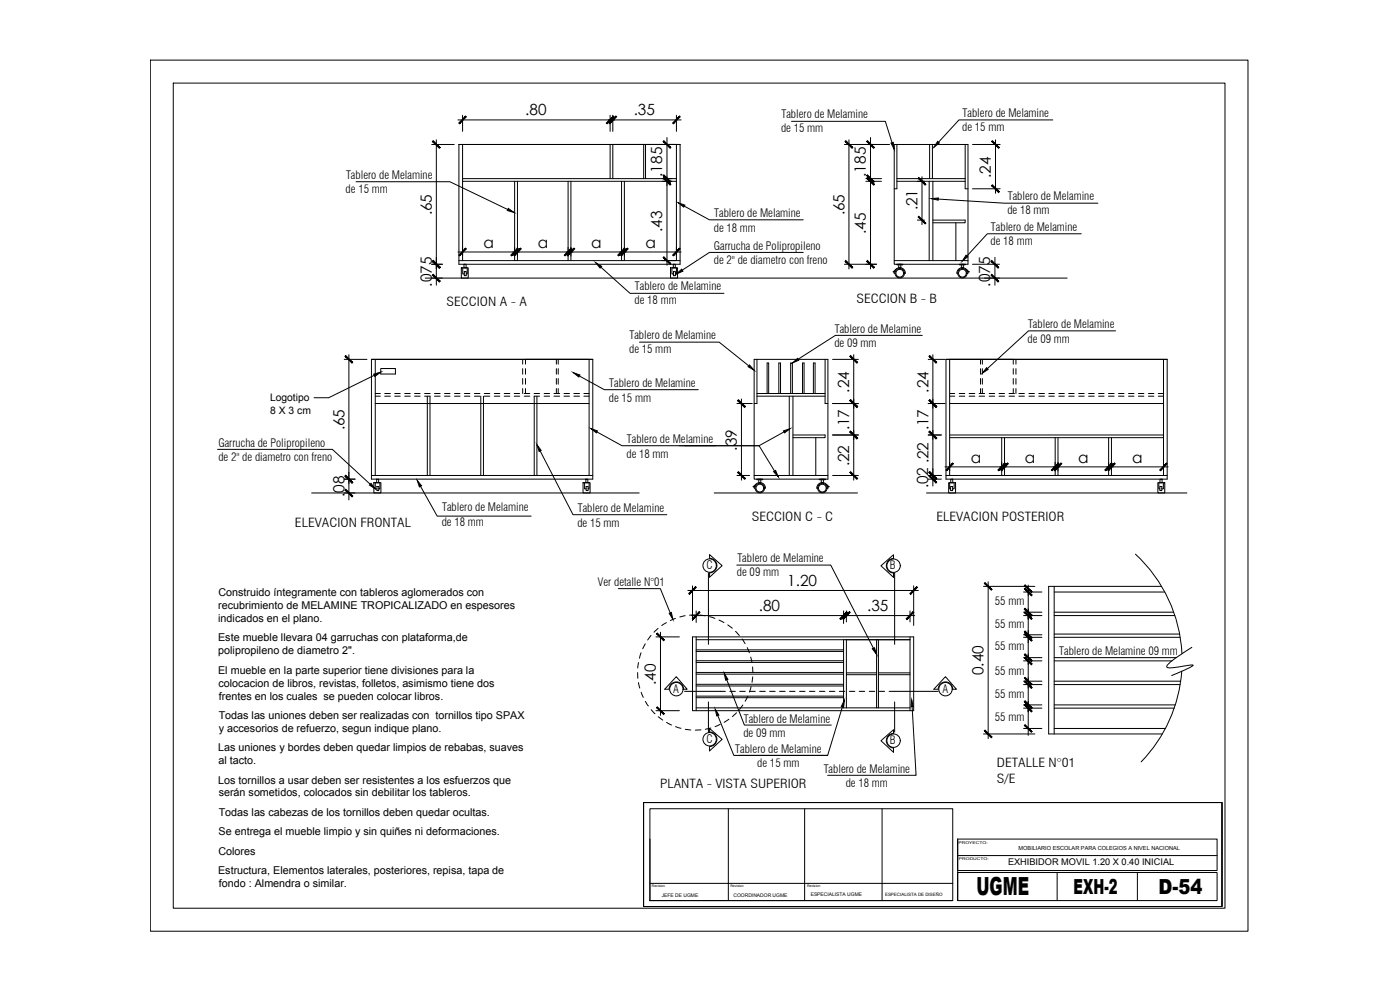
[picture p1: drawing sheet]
<svg xmlns="http://www.w3.org/2000/svg" width="420mm" height="297mm" viewBox="0 0 420 297" stroke-linecap="round" stroke-linejoin="round" font-family="sans-serif">
<!-- layer: 03 -->
<path d="M45.1 18h329.4v261.4h-329.4z" fill="none" stroke="#000" stroke-width=".3"/>
<!-- layer: Textos -->
<path d="M52 24.9h315.6v247.6h-315.6z" fill="none" stroke="#000" stroke-width=".3"/>
<!-- layer: LAZO -->
<g fill="none" stroke="#000" stroke-width=".3">
<path d="M137.4 36h67M138.8 34.6v4.8M183.1 34.6v4.8M183.9 34.6v4.8M203 34.6v4.8M129.6 43.3h6.7M131 42v38.7M137.7 43.3h66.4v36h-66.4zM138.8 43.3v34.9M138.8 54.4h64.2M138.8 53.6h64.2M154.4 54.4v23.8"/>
<path d="M155.3 54.4v23.8M170.5 54.4v23.8M171.3 54.4v23.8M183.1 43.3v10.3M183.9 43.3v10.3M186.5 54.4v23.8M187.4 54.4v23.8M193.2 43.3v10.3M193.7 43.3v10.3M200.2 41.3v14.4M200.2 53v26.6M203 43.3v34.9"/>
<path d="M253.4 43.3h13.6M254.8 42v38.7M259.9 54.4h4.6M259.9 53.6h4.7M261.3 41.3v14.4M261.3 53v27.7M268.4 43.3h22.1v36h-22.1zM269.2 54.4h20.5M269.2 53.6h20.5M269.2 43.3v13.3h-.8M276.7 53v14.4M278.9 54.4v23.8"/>
<path d="M279 43.3v10.3M279.8 43.3v10.3M280 54.4v23.8M289.7 43.3v13.3h.8M291.9 43.3h8.3M291.9 56.6h8.3M298.8 42v16M129.6 79.3h3.2M131 77.2v8.4M137.4 75.6h67M137.7 78.2h66.4M139.2 79.3h.7v1h-.7z"/>
<path d="M202.1 79.3h.6v1h-.6zM253.4 79.3h9.7M268.4 78.2h22.1M269.2 79.3h1.7v.2h-1.7zM269.7 79.5v.8h.7v-.8M269.7 79.3h.7M275.3 66h2.2M280 66h9.7v.8h-9.7M286.9 66.8v11.4M287.9 79.3h1.8v.2h-1.8zM288.5 79.5v.8h.6v-.8M288.5 79.3h.6"/>
<path d="M291.9 79.3h8M298.6 77.2v8.4M127.6 83.4h192.7M138.4 80.3h2.1v3.1h-2.1zM139.3 82.2h-.4v-1.9h1.3v1.9h-.3M139.3 81.5h.6v1.2h-.6zM201.2 80.3h2.1v3.1h-2.1zM202.1 82.2h-.5v-1.9h1.4v1.9h-.3M202.1 81.5h.6v1.2h-.6zM268.6 82h-.2a1.67 1.67 0 0 1 1.6-1.7 1.67 1.67 0 0 1 1.7 1.7h-.2M268.9 80.8l-.8 .8 .4-.2M290.1 80.8l.7 .8-.4-.2"/>
<path d="M290.3 82h.2M290.5 82a1.67 1.67 0 0 0-1.7-1.7 1.67 1.67 0 0 0-1.6 1.7h.2M103.3 107.8h6.8M104.7 106.4v38.8M111.5 107.8h66.4v36h-66.4zM112.6 107.8v34.9M176.8 107.8v34.9M222.5 119.7v24.4M226.3 107.8h22.2v36h-22.2zM227.2 107.8v13.3h-.9M227.2 118.9h20.4M227.2 118.1h20.4"/>
<path d="M230.2 118.1v-9.2h.5v9.2M233.7 118.1v-9.2h.5v9.2M236.9 118.9v23.8M237.3 118.1v-9.2h.5v9.2M238 118.9v23.8M240.8 118.1v-9.2h.5v9.2M244.1 118.1v-9.2h.5v9.2M247.6 107.8v13.3h.9M249.9 107.8h7.7M256.2 106.4v37.7M278.6 107.8h5M280 106.4v37.7"/>
<path d="M283.9 107.8h66.4v36h-66.4zM285 107.8v34.9M349.2 107.8v34.9M112.6 121.1h64.2M128.2 121.1v21.6M129 121.1v21.6M144.3 121.1v21.6M145.1 121.1v21.6M160.3 121.1v21.6M161.1 121.1v21.6M221.2 121.1h4.6M238 130.5h9.6v.8h-9.6"/>
<path d="M244.8 131.3v11.4M249.9 121.1h7.7M249.9 130.5h7.7M278.6 121.1h5M278.6 130.5h3.9M285 121.1h64.2M285 130.5h64.2M285 131.3h64.2M300.6 131.3v11.4M301.5 131.3v11.4M316.7 131.3v11.4M317.5 131.3v11.4"/>
<path d="M332.7 131.3v11.4M333.6 131.3v11.4M93.5 147.9h98.3M103.3 143.8h3.3M104.7 141.7v8.3M111.5 142.7h66.4M112.2 144.8h2.1v3.1h-2.1zM113 143.8h.6v1h-.6zM113.1 146.7h-.5v-1.9h1.4v1.9h-.3M113.1 146h.6v1.2h-.6zM175 144.8h2.1v3.1h-2.1zM175.8 143.8h.6v1h-.6z"/>
<path d="M175.9 146.7h-.5v-1.9h1.4v1.9h-.3M175.9 146h.6v1.2h-.6zM214.3 147.9h43.1M221.2 142.7h3.8M226.3 142.7h22.2M226.5 145.9l-.4 .1M226.8 145.3l-.8 .7M227.2 143.8h1.7v.1h-1.7zM227.7 143.9v.9h.6v-.9M227.7 143.8h.6M229.5 146.5h.2M229.7 146.5a1.67 1.67 0 0 0-1.7-1.7 1.67 1.67 0 0 0-1.6 1.7h.2"/>
<path d="M245.4 146.5h-.3a1.67 1.67 0 0 1 1.7-1.7 1.67 1.67 0 0 1 1.7 1.7h-.3M245.9 143.8h1.8v.1h-1.8zM246.5 143.9v.9h.6v-.9M246.5 143.8h.6M248 145.3l.8 .7M248.4 145.9l.4 .1M249.9 142.7h7.7M278.1 147.9h78.1M278.6 142.7h3.9M278.6 143.8h3.9M280 140.6v5.2M283.6 140.1h67"/>
<path d="M283.9 142.7h66.4M284.7 144.8h2.1v3.1h-2.1zM285.3 146.7h-.3v-1.9h1.4v1.9h-.5M285.3 146h.6v1.2h-.6zM285.3 143.8h.6v1h-.6zM347.5 144.8h2.1v3.1h-2.1zM348.1 146.7h-.3v-1.9h1.3v1.9h-.4M348.1 146h.6v1.2h-.6zM348.1 143.8h.7v1h-.7zM206.4 177.2h69.2M207.8 175.8v10.4M213 167.5v-1.1l3.7 3.3-3.7 3.5v-1.3"/>
<path d="M213 167.5a2.18 2.18 0 0 1 2.2 2.2 2.18 2.18 0 0 1-2.2 2.2M268.2 171.9a2.18 2.18 0 0 1-2.2-2.2 2.18 2.18 0 0 1 2.2-2.1v-1.1l-3.8 3.3 3.8 3.4v-1.2M274.2 175.8v11.9M295.2 175.9h15.4M296.6 174.6v47M307.2 177.6h5.5M308.6 175.6v10.2M308.6 176.6v2.1M316.4 177.6h33.1M316.4 175.9v44.3M340.8 166.3a43.5 43.5 0 0 1 13.9 29.8M348.6 175.9h-33.9v44.3h34.1"/>
<path d="M196.9 191.1h7M198.2 189.7v24.9M207.5 184.7h67M207.8 191.1h66.4v22.1h-66.4zM208.9 191.9h64.2M208.9 195h44.3M208.9 195.5h44.3M208.9 183.3v3.5M208.9 191.1v22.1M208.9 198.8h44.3M208.9 198.2h44.3M253.2 183.3v3.8"/>
<path d="M253.2 191.9v20.5M254 183.3v3.3M254 191.9v20.5M263.1 191.9v20.5M263.6 191.9v20.5M273.1 183.3v3.3M273.1 191.1v22.1M307.2 184.7h5.5M307.2 183.7h5.5M307.2 198.3h5.5M307.2 197.3h5.5M307.2 191.2h5.5"/>
<path d="M307.2 190.5h5.5M308.6 189.1v10.3M308.6 196.2v10.3M308.6 182.6v10.3M316.4 184.7h36.2M316.4 183.7h35.8M316.4 198.3h35.3M316.4 197.3h36.6M316.4 191.2h37.8M316.4 190.2h37.6M357.7 194.2l-6.5 4.5a1.31 1.31 0 0 0-.9 1.5 6.3 6.3 0 0 0 3.7-.1l4.1-.5-1.5 .9-5 2.2M196.9 213.2h7"/>
<path d="M203 203l3.2 3.8h-1a2.18 2.18 0 0 0-2.2-2.2 2.18 2.18 0 0 0-2.2 2.2h-1.3zM208.9 212.4h64.2M208.9 209.3h44.3M208.9 208.9h44.3M208.9 205.8h44.3M208.9 205.3h44.3M208.9 202.3h44.3M208.9 201.8h44.3M213 219.6v-1l3.7 3.2-3.7 3.5v-1.3M213 219.6a2.18 2.18 0 0 1 2.2 2.2 2.18 2.18 0 0 1-2.2 2.2M254 202.4h9.1M254 201.9h9.1"/>
<path d="M263.6 202.4h9.5M263.6 201.9h9.5M281.6 206.8a2.18 2.18 0 0 1 2.2-2.2 2.18 2.18 0 0 1 2.1 2.2h1.1l-3.3-3.8-3.4 3.8h1.2M307.2 218.6h5.5M307.2 212.5h5.5M307.2 211.5h5.5M307.2 205.4h5.5M307.2 204.4h5.5M308.6 203.3v10.3M308.6 210.4v10.2M316.4 218.6h33.4M316.4 212.5h36"/>
<path d="M316.4 211.5h36.3M316.4 205.4h37.8M316.4 204.4h37.9M354.7 201.4a43.5 43.5 0 0 1-12.2 27.2M268.2 224.4a2.18 2.18 0 0 1-2.2-2.2 2.18 2.18 0 0 1 2.2-2.2v-1.1l-3.8 3.4 3.8 3.4v-1.2M295.2 220.2h15.4"/>
<circle cx="270" cy="82" r="1.42"/>
<circle cx="270" cy="82" r="1.16"/>
<circle cx="288.8" cy="82" r="1.42"/>
<circle cx="288.8" cy="82" r="1.16"/>
<circle cx="228" cy="146.5" r="1.42"/>
<circle cx="228" cy="146.5" r="1.16"/>
<circle cx="246.8" cy="146.5" r="1.42"/>
<circle cx="246.8" cy="146.5" r="1.16"/>
<circle cx="213" cy="169.7" r="2.01"/>
<circle cx="268.2" cy="169.7" r="2.01"/>
<circle cx="203" cy="206.8" r="2.01"/>
<circle cx="283.8" cy="206.8" r="2.01"/>
<circle cx="213" cy="221.8" r="2.01"/>
<circle cx="268.2" cy="222.2" r="2.01"/>
</g>
<!-- layer: 0 -->
<g fill="#000" stroke="#000" stroke-width=".3">
<path d="M139.8 34.8l-1.9 2.3 2.1-2zM139.8 34.8l-1.9 2.3-.2-.2z"/>
<path d="M182 36.9l.2 .2 1.8-2.3zM184 34.8l.2 .3-2 2z"/>
<path d="M184.8 34.8l-1.8 2.3 2.1-2zM182.8 36.9l2-2.1-1.8 2.3z"/>
<path d="M201.9 36.9l.2 .2 1.8-2.3zM203.9 34.8l.2 .3-2 2z"/>
<path d="M129.8 42.4l2 2.1 .3-.2zM129.8 42.4l.2-.2 2.1 2.1z"/>
<path d="M199.2 42.2l-.2 .2 2.3 1.9zM199 42.4l2.3 1.9-.2 .2z"/>
<path d="M199 53.5l2.1 2 .2-.2zM199 53.5l.2-.2 2.1 2z"/>
<path d="M199 52.7l2.1 2 .2-.2zM199 52.7l.2-.2 2.1 2z"/>
<path d="M253.6 42.4l2.1 2.1 .2-.2zM253.6 42.4l.2-.2 2.1 2.1z"/>
<path d="M260.3 42.2l-.2 .2 2.3 1.9zM260.1 42.4l2.3 1.9-.2 .2z"/>
<path d="M260.1 53.5l2.1 2 .2-.2zM260.1 53.5l.2-.2 2.1 2z"/>
<path d="M260.1 52.7l2.1 2 .2-.2zM260.1 52.7l.2-.2 2.1 2z"/>
<path d="M275.6 53.5l2 2 .2-.2zM275.6 53.5l.2-.2 2 2z"/>
<path d="M297.8 55.5l-.2 .2 2.3 1.8zM297.6 55.7l2.3 1.8-.2 .3z"/>
<path d="M297.6 42.4l2.1 2.1 .2-.2zM297.6 42.4l.2-.2 2.1 2.1z"/>
<path d="M129.8 78.4l2.3 1.8-2.1-2.1zM129.8 78.4l2.3 1.8-.3 .3z"/>
<path d="M129.8 78.4l2.3 1.8-2.1-2.1zM129.8 78.4l2.3 1.8-.3 .3z"/>
<path d="M139.8 74.5l-1.9 2.3 2.1-2.1zM139.8 74.5l-1.9 2.3-.2-.3z"/>
<path d="M153.3 76.5l.2 .3 1.9-2.3zM155.4 74.5l.2 .2-2.1 2.1z"/>
<path d="M156.2 74.5l-1.8 2.3 2-2.1zM156.2 74.5l-1.8 2.3-.3-.3z"/>
<path d="M169.3 76.5l.3 .3 1.8-2.3zM171.4 74.5l.2 .2-2 2.1z"/>
<path d="M172.3 74.5l-1.9 2.3 2.1-2.1zM172.3 74.5l-1.9 2.3-.2-.3z"/>
<path d="M185.4 76.5l.2 .3 1.9-2.3zM187.5 74.5l.2 .2-2.1 2.1z"/>
<path d="M188.3 74.5l-1.8 2.3 2-2.1zM188.3 74.5l-1.8 2.3-.3-.3z"/>
<path d="M199.2 77l-.2 .3 2.3 1.8zM199 77.3l2.3 1.8-.2 .2z"/>
<path d="M201.9 76.5l.2 .3 1.8-2.3zM203.9 74.5l.2 .2-2 2.1z"/>
<path d="M253.8 78.1l-.2 .3 2.3 1.8zM253.6 78.4l2.3 1.8-.2 .3z"/>
<path d="M260.3 78.1l-.2 .3 2.3 1.8zM260.1 78.4l2.3 1.8-.2 .3z"/>
<path d="M275.8 64.9l-.2 .2 2.2 1.9zM275.6 65.1l2.2 1.9-.2 .2z"/>
<path d="M297.7 78.1l-.3 .3 2.3 1.8zM297.4 78.4l2.3 1.8-.2 .3z"/>
<path d="M129.8 82.6l2 2 .3-.2zM129.8 82.6l.2-.3 2.1 2.1z"/>
<path d="M297.4 82.6l2.1 2 .2-.2zM297.7 82.3l2 2.1-2.3-1.8z"/>
<path d="M103.6 106.9l2 2.1 .2-.2zM103.6 106.9l.2-.2 2 2.1z"/>
<path d="M255.3 119.9l-.2 .3 2.3 1.8zM255.1 120.2l2.3 1.8-.3 .3z"/>
<path d="M255.1 106.9l2 2.1 .3-.2zM255.3 106.7l2.1 2.1-2.3-1.9z"/>
<path d="M279 119.9l-.2 .3 2.3 1.8zM278.8 120.2l2.3 1.8-.2 .3z"/>
<path d="M278.8 106.9l2.1 2.1 .2-.2zM278.8 106.9l.2-.2 2.1 2.1z"/>
<path d="M221.4 120.2l2 2.1 .3-.3zM221.4 120.2l.2-.3 2.1 2.1z"/>
<path d="M255.3 129.4l-.2 .2 2.3 1.8zM255.1 129.6l2.3 1.8-.3 .3z"/>
<path d="M255.1 129.6l2 2.1 .3-.3zM255.1 129.6l.2-.2 2.1 2z"/>
<path d="M255.1 120.2l2 2.1 .3-.3zM255.3 119.9l2.1 2.1-2.3-1.8z"/>
<path d="M278.8 129.6l2.3 1.8-2.1-2zM278.8 129.6l2.3 1.8-.2 .3z"/>
<path d="M278.8 129.6l2.1 2.1 .2-.3zM278.8 129.6l.2-.2 2.1 2z"/>
<path d="M278.8 120.2l2.1 2.1 .2-.3zM279 119.9l2.1 2.1-2.3-1.8z"/>
<path d="M285.9 138.9l-1.8 2.3 2-2.1zM283.9 141l2-2.1-1.8 2.3z"/>
<path d="M302.4 138.9l-1.9 2.3 2.1-2.1zM302.4 138.9l-1.9 2.3-.2-.2z"/>
<path d="M318.4 138.9l-1.8 2.3 2.1-2.1zM316.4 141l2-2.1-1.8 2.3z"/>
<path d="M334.5 138.9l-1.9 2.3 2.1-2.1zM334.5 138.9l-1.9 2.3-.2-.2z"/>
<path d="M103.6 142.8l2.2 1.9-2-2.1zM103.6 142.8l2.2 1.9-.2 .2z"/>
<path d="M103.6 142.8l2.2 1.9-2-2.1zM103.6 142.8l2.2 1.9-.2 .2z"/>
<path d="M103.6 147l2 2.1 .2-.3zM103.8 146.8l2 2-2.2-1.8z"/>
<path d="M221.4 141.7l2.3 1.9-2.1-2.1zM221.4 141.7l2.3 1.9-.3 .2z"/>
<path d="M255.3 141.5l-.2 .2 2.3 1.9zM255.1 141.7l2.3 1.9-.3 .2z"/>
<path d="M279 141.5l-.2 .2 2.3 1.9zM278.8 141.7l2.3 1.9-.2 .2z"/>
<path d="M279 141.5l-.2 .2 2.3 1.9zM278.8 141.7l2.3 1.9-.2 .2z"/>
<path d="M278.8 142.8l2.1 2.1 .2-.2zM278.8 142.8l.2-.2 2.1 2.1z"/>
<path d="M299.5 141l.2 .2 1.9-2.3zM301.6 138.9l.2 .2-2.1 2.1z"/>
<path d="M317.6 138.9l-2.1 2.1 .2 .2zM317.6 138.9l.2 .2-2.1 2.1z"/>
<path d="M331.6 141l.2 .2 1.8-2.3zM333.6 138.9l.3 .2-2.1 2.1z"/>
<path d="M348 141l.2 .2 1.9-2.3zM350.1 138.9l.2 .2-2.1 2.1z"/>
<path d="M208.8 176l-1.9 2.3 2.1-2.1zM208.8 176l-1.9 2.3-.2-.2z"/>
<path d="M273.1 178.1l.2 .2 1.8-2.3zM275.1 176l.3 .2-2.1 2.1z"/>
<path d="M295.4 175l2.1 2.1 .2-.2zM295.4 175l.2-.2 2.1 2.1z"/>
<path d="M197.1 190.2l2.1 2 .2-.2zM197.3 189.9l2.1 2.1-2.3-1.8z"/>
<path d="M209.9 183.6l-1.9 2.2 2.1-2zM209.9 183.6l-1.9 2.2-.2-.2z"/>
<path d="M252 185.6l.3 .2 1.8-2.2zM254.1 183.6l.3 .2-2.1 2z"/>
<path d="M254.9 183.6l-1.8 2.2 2.1-2zM254.9 183.6l-1.8 2.2-.2-.2z"/>
<path d="M274 183.6l-2 2 .2 .2zM274 183.6l.2 .2-2 2z"/>
<path d="M197.3 212.1l-.2 .2 2.3 1.9zM197.1 212.3l2.3 1.9-.2 .2z"/>
<path d="M295.6 219.1l-.2 .2 2.3 1.8zM295.4 219.3l2.3 1.8-.2 .3z"/>
</g>
<!-- layer: DRRP_TEXTOS-ACABADOS -->
<g fill="#000" stroke="#000" stroke-width=".3">
<path d="M267.4 42.9l.7-.2 .3 2.1zM281.4 42.4l.5 .5-1.6 1.3zM152.5 62.5l1.8 1.3-2.1-.6zM203.6 60.8l1.9 .8-.3 .5zM279.5 59.6l2.1-.2v.7zM289.9 76.6l.5 .4-1.6 1.4zM178.8 78.8l1.8 1.1-.5 .5zM203 82.2l1.6-1.4 .3 .6zM112.2 112.3l2.1-.7-1.8 1.3zM172.1 111.8l1.9 .7-.3 .6zM224.9 109.5l1.4 1.6-1.8-1.1zM237.8 108.9l1.6-1.4 .3 .6z"/>
<path d="M296.1 110.3l.5 .5-1.8 1.2zM161.1 133.4l1.3 1.7-.6 .4zM177.3 128.6l2 .7-.3 .6zM235.1 129.3l2-.7-1.6 1.3zM111.4 145l1.2 1.7-1.7-1.2zM125.2 144.1l1.3 1.7-.6 .3zM232.2 141.5l.6-.4 .8 2zM200.8 184l.7-.2 .4 2zM261.8 194.6l.6-.2 .7 1.9zM214.6 212.8l1.1 1.7-.6 .3zM217.4 202l1.1 1.8-.7 .3zM253.4 210.1l-.2 2-.7-.1z"/>
<path d="M273.6 210l.5 2h-.7z"/>
</g>
<g fill="none" stroke="#000" stroke-width=".3">
<path d="M237.5 36.4h28.2l2 6.4M315.9 36h-28.1l-6.1 6.7M106.9 54.5h28.1l17.4 8.4M281.6 59.7l19.7 1.3h28.2M205.4 61.8l7.5 4.2h28.2M241.1 75.7h-28.2l-8.2 5.4M324.5 70.1h-28.2l-6.1 6.7M180.4 80.2l8.7 7.8h28.2M334.8 99.3h-26.1l-12.4 11.3M112.3 112.6l-13.6 6.7h-4.5M173.9 112.8l7.5 4.1h28.2M191.9 102.7h23.9l8.9 7.1"/>
<path d="M276.8 100.6h-26.1l-11.2 7.2M65.3 134.8h34.5l11.3 10.5M162.1 135.3l9.9 19.1h28.1M179.1 129.6l7.6 4.1h28.2M205.5 133.7h22.3l4.7 7.7M235.3 129.6l-7.5 4.1h-24M126.2 145.9l5 9h28.2M185.6 176.6h12.6l2.9 7.3M221.1 169.5h28.2l12.8 25M215.4 214.7l4.8 12h28.2M218.1 204l5.3 13.6h26.1M252.8 212l-4.4 14.7h-26.6"/>
<path d="M273.7 212l1.2 20.6h-26.5"/>
</g>
<!-- layer: LAZO -->
<g fill="#000" stroke="#000" stroke-width=".3">
<path d="M307.7 176.4l-.3 .3 2.3 1.9zM307.4 176.7l2.3 1.9-.2 .2z"/>
<path d="M307.4 175.7l2.1 2.1 .2-.3zM307.4 175.7l.3-.2 2 2z"/>
<path d="M307.4 190.3l2.3 1.9-2-2.1zM307.4 190.3l2.3 1.9-.2 .2z"/>
<path d="M307.7 197.1l-.3 .3 2.3 1.8zM307.4 197.4l2.3 1.8-.2 .3z"/>
<path d="M307.7 183.6l-.3 .2 2.3 1.8zM307.4 183.8l2.3 1.8-.2 .2z"/>
<path d="M307.4 196.4l2.1 2.1 .2-.3zM307.4 196.4l.3-.2 2 2z"/>
<path d="M307.4 182.8l2.1 2 .2-.2zM307.4 182.8l.3-.3 2 2.1z"/>
<path d="M307.4 182.8l2.1 2 .2-.2zM307.4 182.8l.3-.3 2 2.1z"/>
<path d="M307.4 189.6l2.1 2 .2-.2zM307.7 189.3l2 2.1-2.3-1.8z"/>
<path d="M307.4 204.5l2.3 1.8-2-2zM307.4 204.5l2.3 1.8-.2 .2z"/>
<path d="M307.7 211.3l-.3 .2 2.3 1.9zM307.4 211.5l2.3 1.9-.2 .2z"/>
<path d="M307.4 203.5l2.1 2 .2-.2zM307.4 203.5l.3-.3 2 2.1z"/>
<path d="M307.4 210.6l2.1 2 .2-.2zM307.7 210.3l2 2.1-2.3-1.8z"/>
<path d="M307.4 210.6l2.1 2 .2-.2zM307.7 210.3l2 2.1-2.3-1.8z"/>
<path d="M307.4 217.6l2.1 2.1 .2-.2zM307.4 217.6l.3-.2 2 2.1z"/>
</g>
<!-- layer: Proyecciones -->
<g fill="none" stroke="#000" stroke-width=".3">
<path d="M112.6 118.9h1.5M112.6 118.1h1.5M115.5 118.9h1.7M115.5 118.1h1.7M118.5 118.9h1.6M118.5 118.1h1.6M121.5 118.9h1.6M121.5 118.1h1.6M124.4 118.9h1.7M124.4 118.1h1.7M127.4 118.9h1.7M127.4 118.1h1.7"/>
<path d="M128.2 118.9v2.2M129 118.9v2.2M130.4 118.9h1.7M130.4 118.1h1.7M133.4 118.9h1.7M133.4 118.1h1.7M136.4 118.9h1.7M136.4 118.1h1.7M139.4 118.9h1.6M139.4 118.1h1.6M142.4 118.9h1.6M142.4 118.1h1.6"/>
<path d="M144.3 118.9v2.2M145.1 118.9v2.2M145.3 118.9h1.7M145.3 118.1h1.7M148.4 118.9h1.6M148.4 118.1h1.6M151.3 118.9h1.7M151.3 118.1h1.7M154.3 118.9h1.7M154.3 118.1h1.7M156.9 107.8v1.5M156.9 110.6v1.7"/>
<path d="M156.9 113.6v1.7M156.9 116.6v1.5M157.3 118.9h1.7M157.3 118.1h1.7M157.7 107.8v1.5M157.7 110.6v1.7M157.7 113.6v1.7M157.7 116.6v1.5M160.3 118.9h1.6M160.3 118.1h1.6M160.3 118.9v2.2M161.1 118.9v2.2"/>
<path d="M163.3 118.9h1.6M163.3 118.1h1.6M166.3 118.9h1.7M166.3 118.1h1.7M167 107.8v1.5M167 110.6v1.7M167 113.6v1.7M167 116.6v1.5M167.5 107.8v1.5M167.5 110.6v1.7M167.5 113.6v1.7M167.5 116.6v1.5"/>
<path d="M169.3 118.9h1.6M169.3 118.1h1.6M172.2 118.9h1.7M172.2 118.1h1.7M175.2 118.9h1.6M175.2 118.1h1.6M285 118.9h1.5M285 118.1h1.5M287.9 118.9h1.6M287.9 118.1h1.6M290.8 118.9h1.7M290.8 118.1h1.7"/>
<path d="M293.8 118.9h1.7M293.8 118.1h1.7M294.3 107.8v1.5M294.3 110.6v1.7M294.3 113.6v1.7M294.3 116.6v1.5M294.8 107.8v1.5M294.8 110.6v1.7M294.8 113.6v1.7M294.8 116.6v1.5M296.9 118.9h1.6M296.9 118.1h1.6"/>
<path d="M299.8 118.9h1.7M299.8 118.1h1.7M302.8 118.9h1.7M302.8 118.1h1.7M304.1 107.8v1.5M304.1 110.6v1.7M304.1 113.6v1.7M304.1 116.6v1.5M304.9 107.8v1.5M304.9 110.6v1.7M304.9 113.6v1.7M304.9 116.6v1.5"/>
<path d="M305.8 118.9h1.6M305.8 118.1h1.6M308.8 118.9h1.6M308.8 118.1h1.6M311.8 118.9h1.7M311.8 118.1h1.7M314.8 118.9h1.6M314.8 118.1h1.6M317.8 118.9h1.6M317.8 118.1h1.6M320.7 118.9h1.7M320.7 118.1h1.7"/>
<path d="M323.7 118.9h1.7M323.7 118.1h1.7M326.7 118.9h1.7M326.7 118.1h1.7M329.7 118.9h1.7M329.7 118.1h1.7M332.7 118.9h1.7M332.7 118.1h1.7M335.7 118.9h1.6M335.7 118.1h1.6M338.7 118.9h1.6M338.7 118.1h1.6"/>
<path d="M341.6 118.9h1.7M341.6 118.1h1.7M344.6 118.9h1.7M344.6 118.1h1.7M347.6 118.9h1.6M347.6 118.1h1.6M191.6 198.8l-.2 1.6M192.4 195.9l-.5 1.6M193.6 193.2l-.7 1.4M195.4 190.7l-1 1.3M197.5 188.6l-1.2 1.1M200 186.8l-1.4 .9"/>
<path d="M202.7 185.5l-1.5 .7M205.6 184.7l-1.6 .4M208.6 184.5l-1.7 .1M210 184.5l1.6 .2M213 185l1.6 .5M215.8 186.1l1.5 .7M218.4 187.5l1.4 1M220.7 189.4l1.2 1.3M222.7 191.7l.9 1.4M224.3 194.3l.6 1.6M225.3 197.1l.4 1.7M191.4 201.8v1.7"/>
<path d="M191.6 204.8l.4 1.7M192.4 207.7l.7 1.6M193.7 210.4l.9 1.4M195.4 212.9l1.2 1.3M197.5 215.1l1.4 1M200 216.7l1.5 .9M202.7 218l1.7 .5M205.7 218.8l1.6 .2M210.4 219l-1.7 .1M213.3 218.4l-1.6 .4M216.1 217.3l-1.5 .7M216.2 207.4h1.5"/>
<path d="M218.8 215.8l-1.5 .9M219 207.4h1.7M221 213.9l-1.2 1.1M222 207.4h1.7M222.9 211.5l-1 1.4M224.4 208.9l-.8 1.5M225 207.4h1.7M225.4 206l-.5 1.6M225.9 200.1v1.7M225.9 203.1l-.2 1.6M228 207.4h1.7M231 207.4h1.6"/>
<path d="M233.9 207.4h1.7M237 207.4h1.6M240 207.4h1.6M242.9 207.4h1.7M245.9 207.4h1.7M248.9 207.4h1.7M251.9 207.4h1.6M254.9 207.4h1.7M257.9 207.4h1.6M260.9 207.4h1.6M263.8 207.4h1.7M266.8 207.4h1.5"/>
</g>
<!-- layer: Mobiliario 2 -->
<path d="M114.3 110.6h4.4v1.6h-4.4z" fill="none" stroke="#000" stroke-width=".3"/>
<!-- layer: PATA LATERAL DERECHA -->
<path d="M212.6 172v21.3M268.5 172v21.3M205.5 207.4h10.7M212.6 210.6v9.1M268.3 207.4h13.3M268.5 210.6v9.1" fill="none" stroke="#000" stroke-width=".3"/>
<!-- layer: Cotas -->
<path d="M193.1 240.8h173.6v31.2h-173.6z" fill="none" stroke="#000" stroke-width=".3"/>
<!-- layer: LINEAS COMPLEMENTARIAS -->
<path d="M195 251.8v18.4v-27.5h90.9v27.5h-90.9h23.6M218.6 242.7v27.5M241.5 242.7v27.5M264.7 242.7v27.5M287.4 256.7h77.9M195 265h90.9M218.6 270.2h67.3M287.4 261.2h77.9v-9.4h-77.9v18.4h77.9v-8.4h-77.9M317.3 261.8v8.4M341.3 261.8v8.4" fill="none" stroke="#000" stroke-width=".3"/>
<text font-size="7.5" x="293" y="268.4">UGME</text>
<g font-size="6.2">
<text x="322.2" y="268.3">EXH-2</text>
<text x="347.7" y="268.3">D-54</text>
</g>
<g font-size="4.6">
<text x="157.6" y="34.6">.80</text>
<text x="190.2" y="34.6">.35</text>
<text x="198.8" y="53" transform="rotate(-90 198.8 53)">.185</text>
<text x="259.9" y="53" transform="rotate(-90 259.9 53)">.185</text>
<text x="297.4" y="53.3" transform="rotate(-90 297.4 53.3)">.24</text>
<text x="129.6" y="64.6" transform="rotate(-90 129.6 64.6)">.65</text>
<text x="253.4" y="64.6" transform="rotate(-90 253.4 64.6)">.65</text>
<text x="275.4" y="63.1" transform="rotate(-90 275.4 63.1)">.21</text>
<text x="198.8" y="69.6" transform="rotate(-90 198.8 69.6)">.43</text>
<text x="259.9" y="70.2" transform="rotate(-90 259.9 70.2)">.45</text>
<text x="145.1" y="74.3">a</text>
<text x="161.4" y="74.3">a</text>
<text x="177.4" y="74.3">a</text>
<text x="193.7" y="74.3">a</text>
<text x="129.6" y="86" transform="rotate(-90 129.6 86)">.075</text>
<text x="297.2" y="86" transform="rotate(-90 297.2 86)">.075</text>
<text x="254.9" y="117.8" transform="rotate(-90 254.9 117.8)">.24</text>
<text x="278.6" y="117.8" transform="rotate(-90 278.6 117.8)">.24</text>
<text x="103.3" y="129.1" transform="rotate(-90 103.3 129.1)">.65</text>
<text x="254.9" y="129.2" transform="rotate(-90 254.9 129.2)">.17</text>
<text x="278.6" y="129.2" transform="rotate(-90 278.6 129.2)">.17</text>
<text x="221.2" y="135.2" transform="rotate(-90 221.2 135.2)">.39</text>
<text x="254.9" y="139.9" transform="rotate(-90 254.9 139.9)">.22</text>
<text x="291.3" y="138.8">a</text>
<text x="307.5" y="138.8">a</text>
<text x="323.6" y="138.8">a</text>
<text x="339.8" y="138.8">a</text>
<text x="103.3" y="149.2" transform="rotate(-90 103.3 149.2)">.08</text>
<text x="278.6" y="146.6" transform="rotate(-90 278.6 146.6)">.02 .22</text>
<text x="236.3" y="175.8">1.20</text>
<text x="227.7" y="183.3">.80</text>
<text x="260.2" y="183.3">.35</text>
<text x="295.2" y="202.6" transform="rotate(-90 295.2 202.6)">0.40</text>
<text x="196.9" y="205.5" transform="rotate(-90 196.9 205.5)">.40</text>
</g>
<g font-size="3.7">
<text x="134" y="91.8">SECCION A - A</text>
<text x="257.1" y="90.9">SECCION B - B</text>
<text x="88.5" y="158">ELEVACION FRONTAL</text>
<text x="225.7" y="156.2">SECCION C - C</text>
<text x="281" y="156.3">ELEVACION POSTERIOR</text>
<text x="299.2" y="230">DETALLE N°01</text>
<text x="198.1" y="236.4">PLANTA - VISTA SUPERIOR</text>
<text x="299.2" y="234.9">S/E</text>
</g>
<g font-size="3.5">
<text x="234.5" y="35.5">Tablero de Melamine</text>
<text x="288.9" y="35.1">Tablero de Melamine</text>
<text x="234.4" y="39.8">de 15 mm</text>
<text x="288.8" y="39.3">de 15 mm</text>
<text x="103.9" y="53.6">Tablero de Melamine</text>
<text x="103.7" y="57.9">de 15 mm</text>
<text x="214.3" y="65.2">Tablero de Melamine</text>
<text x="302.3" y="64.3">de 18 mm</text>
<text x="302.4" y="60">Tablero de Melamine</text>
<text x="214.2" y="69.5">de 18 mm</text>
<text x="297.4" y="69.2">Tablero de Melamine</text>
<text x="214.2" y="75">Garrucha de Polipropileno</text>
<text x="297.3" y="73.5">de 18 mm</text>
<text x="214.2" y="79.3">de 2&quot; de diametro con freno</text>
<text x="190.6" y="87.1">Tablero de Melamine</text>
<text x="190.4" y="91.4">de 18 mm</text>
<text x="188.9" y="101.7">Tablero de Melamine</text>
<text x="250.5" y="99.9">Tablero de Melamine</text>
<text x="308.5" y="98.6">Tablero de Melamine</text>
<text x="188.8" y="106">de 15 mm</text>
<text x="250.4" y="104.1">de 09 mm</text>
<text x="308.4" y="102.8">de 09 mm</text>
<text x="182.9" y="116.2">Tablero de Melamine</text>
<text x="182.7" y="120.5">de 15 mm</text>
<text x="65.5" y="134.1">Garrucha de Polipropileno</text>
<text x="188" y="137.3">de 18 mm</text>
<text x="188.1" y="133">Tablero de Melamine</text>
<text x="65.5" y="138.4">de 2&quot; de diametro con freno</text>
<text x="132.7" y="153.4">Tablero de Melamine</text>
<text x="173.4" y="153.7">Tablero de Melamine</text>
<text x="132.6" y="157.7">de 18 mm</text>
<text x="173.3" y="158">de 15 mm</text>
<text x="212" y="170.8">C</text>
<text x="221.2" y="172.8">de 09 mm</text>
<text x="221.3" y="168.5">Tablero de Melamine</text>
<text x="267.1" y="170.9">B</text>
<text x="179.5" y="175.9">Ver detalle N°01</text>
<text x="298.6" y="181.6">55 mm</text>
<text x="298.6" y="188.3">55 mm</text>
<text x="298.6" y="195.1">55 mm</text>
<text x="317.9" y="196.5">Tablero de Melamine 09 mm</text>
<text x="298.6" y="202.4">55 mm</text>
<text x="202.1" y="207.9">A</text>
<text x="282.9" y="207.9">A</text>
<text x="298.6" y="209.3">55 mm</text>
<text x="223.1" y="221.1">de 09 mm</text>
<text x="223.2" y="216.8">Tablero de Melamine</text>
<text x="298.6" y="216.2">55 mm</text>
<text x="212" y="222.9">C</text>
<text x="220.7" y="225.9">Tablero de Melamine</text>
<text x="267.1" y="223.4">B</text>
<text x="227.3" y="230.2">de 15 mm</text>
<text x="247.2" y="231.9">Tablero de Melamine</text>
<text x="253.8" y="236.2">de 18 mm</text>
</g>
<g font-size="3.2">
<text x="65.5" y="178.8">Construido íntegramente con tableros aglomerados con</text>
<text x="65.5" y="182.7">recubrimiento de MELAMINE TROPICALIZADO en espesores</text>
<text x="65.5" y="186.6">indicados en el plano.</text>
<text x="65.5" y="192.4">Este mueble llevara 04 garruchas con plataforma,de</text>
<text x="65.5" y="196.3">polipropileno de diametro 2&quot;.</text>
<text x="65.5" y="202.1">El mueble en la parte superior tiene divisiones para la</text>
<text x="65.6" y="206">colocacion de libros, revistas, folletos, asimismo tiene dos</text>
<text x="65.7" y="209.9">frentes en los cuales se pueden colocar libros.</text>
<text x="65.6" y="215.7">Todas las uniones deben ser realizadas con tornillos tipo SPAX</text>
<text x="65.7" y="219.6">y accesorios de refuerzo, segun indique plano.</text>
<text x="65.5" y="225.4">Las uniones y bordes deben quedar limpios de rebabas, suaves</text>
<text x="65.6" y="229.3">al tacto.</text>
<text x="65.5" y="235.1">Los tornillos a usar deben ser resistentes a los esfuerzos que</text>
<text x="65.6" y="239">serán sometidos, colocados sin debilitar los tableros.</text>
<text x="65.6" y="244.8">Todas las cabezas de los tornillos deben quedar ocultas.</text>
<text x="65.6" y="250.6">Se entrega el mueble limpio y sin quiñes ni deformaciones.</text>
<text x="65.5" y="256.4">Colores</text>
<text x="65.5" y="262.2">Estructura, Elementos laterales, posteriores, repisa, tapa de</text>
<text x="65.7" y="266.1">fondo : Almendra o similar.</text>
</g>
<g font-size="3.1">
<text x="81" y="120.4">Logotipo</text>
<text x="81.1" y="124.1">8 X 3 cm</text>
</g>
<text font-size="2.8" x="302.5" y="259.6">EXHIBIDOR MOVIL 1.20 X 0.40 INICIAL</text>
<text font-size="1.7" x="305.7" y="255">MOBILIARIO ESCOLAR PARA COLEGIOS A NIVEL NACIONAL</text>
<g font-size="1.5">
<text x="198.6" y="269">JEFE DE UGME</text>
<text x="220.1" y="269">COORDINADOR UGME</text>
<text x="243.3" y="268.8">ESPECIALISTA UGME</text>
</g>
<text font-size="1.3" x="265.6" y="268.8">ESPECIALISTA DE DISEÑO</text>
<g font-size="1.1">
<text x="287.7" y="253.4">PROYECTO:</text>
<text x="287.8" y="258">PRODUCTO:</text>
</g>
<g font-size="1">
<text x="195.6" y="266.2">Revision</text>
<text x="219.2" y="266.2">Revision</text>
<text x="242.2" y="266.2">Revision</text>
</g>
</svg>
